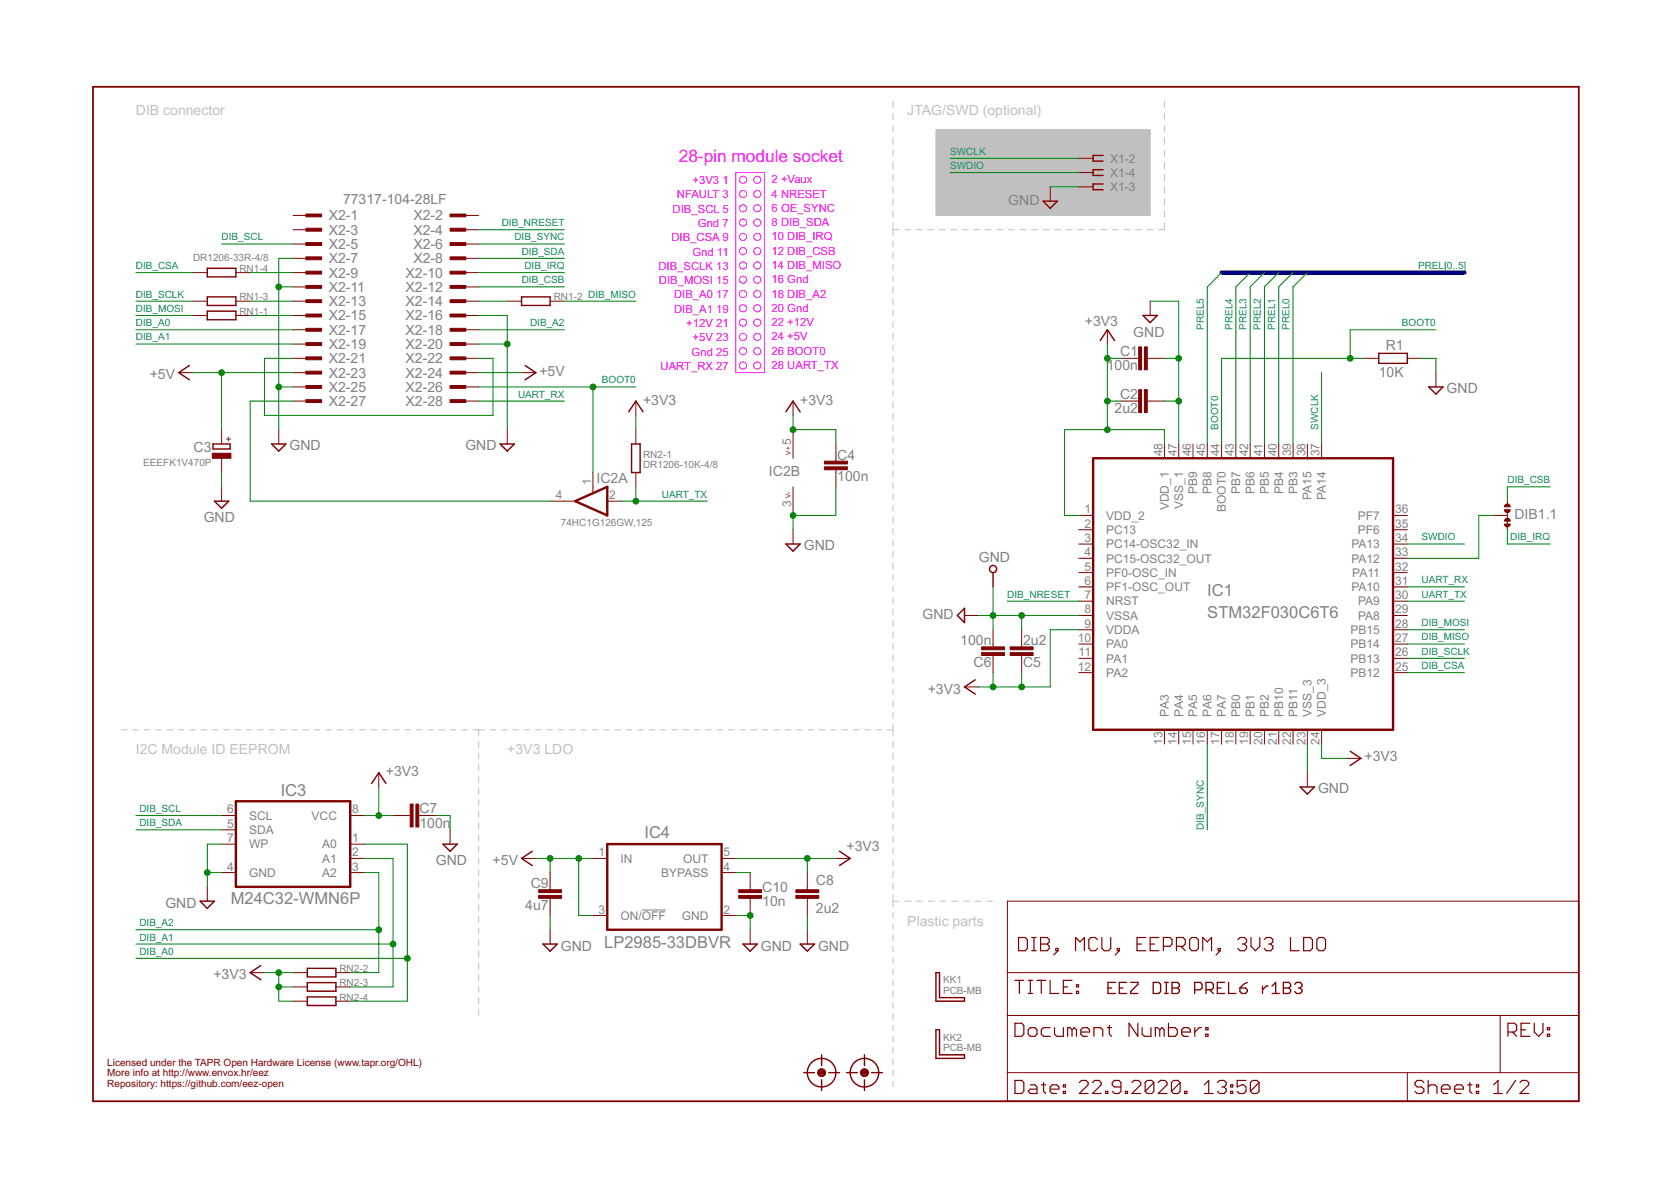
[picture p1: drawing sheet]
<svg xmlns="http://www.w3.org/2000/svg" width="297mm" height="210mm" viewBox="0 0 297 210" stroke-linecap="round" stroke-linejoin="round" font-family="sans-serif">
<g fill="none" stroke="#c0c0c0" stroke-width=".18">
<path d="M158.7 18v1.1M207 18v1.1M158.7 20.2v1.1M158.7 22.3v1.2M158.7 24.5v1.2M158.7 26.6v1.2M158.7 28.8v1.2M158.7 31v1.2M158.7 33.1v1.2M158.7 35.3v1.2M158.7 37.5v1.2M158.7 39.7v2.2"/>
<path d="M207 39.7v1.1h-1M207 20.2v1.1M207 22.3v1.2M207 24.5v1.2M207 26.6v1.2M207 28.8v1.2M207 31v1.2M207 33.1v1.2M207 35.3v1.2M207 37.5v1.2M158.7 42.9v1M158.7 44.9v1.1"/>
<path d="M158.7 46.9v1.1M158.7 49v1M158.7 51v1.1M158.7 53.1v1M158.7 55.1v1.1M158.7 57.2v1M158.7 59.2v1.1M158.7 40.8h1.1M160.8 40.8h1.1M162.9 40.8h1M164.9 40.8h1M167 40.8h1"/>
<path d="M169 40.8h1.1M171.1 40.8h1M173.1 40.8h1.1M175.2 40.8h1M177.2 40.8h1.1M179.3 40.8h1M181.3 40.8h1.1M183.4 40.8h1M185.4 40.8h1.1M187.5 40.8h1M189.5 40.8h1.1M191.6 40.8h1"/>
<path d="M193.6 40.8h1.1M195.7 40.8h1M197.7 40.8h1.1M199.8 40.8h1.1M201.8 40.8h1.1M203.9 40.8h1M158.7 61.3v1M158.7 63.3v1M158.7 65.3v1.1M158.7 67.4v1M158.7 69.4v1.1M158.7 71.5v1"/>
<path d="M158.7 73.5v1M158.7 75.5v1.1M158.7 77.6v1M158.7 79.6v1.1M158.7 81.7v1M158.7 83.7v1.1M158.7 85.8v1M158.7 87.8v1.1M158.7 89.9v1M158.7 91.9v1M158.7 93.9v1.1M158.7 96v1"/>
<path d="M158.7 98v1.1M158.7 100.1v1M158.7 102.1v1M158.7 104.1v1.1M158.7 106.2v1M158.7 108.2v1.1M158.7 110.3v1M158.7 112.3v1.1M158.7 114.4v1M158.7 116.4v1.1M158.7 118.4v1.1M21.6 129.7h1"/>
<path d="M23.6 129.7h1M25.6 129.7h1M27.7 129.7h1M29.7 129.7h1M31.7 129.7h1M33.7 129.7h1M35.7 129.7h1M37.7 129.7h1.1M39.8 129.7h1M41.8 129.7h1M43.8 129.7h1M45.8 129.7h1"/>
<path d="M47.8 129.7h1M49.8 129.7h1M51.8 129.7h1.1M53.8 129.7h1.1M55.9 129.7h1M57.9 129.7h1M59.9 129.7h1M61.9 129.7h1M63.9 129.7h1M66 129.7h1M68 129.7h1M70 129.7h1"/>
<path d="M72 129.7h1M74 129.7h1M76 129.7h1M78 129.7h1.1M80.1 129.7h1M82.1 129.7h1M84.1 129.7h2M85.1 129.7v1.1M85.1 131.8v1M85.1 133.9v1M85.1 135.9v1.1M85.1 138v1.1"/>
<path d="M87.1 129.7h1M89.1 129.7h1M91.1 129.7h1.1M93.2 129.7h1M95.2 129.7h1M97.2 129.7h1M99.2 129.7h1M101.2 129.7h1.1M103.3 129.7h1M105.3 129.7h1M107.3 129.7h1M109.3 129.7h1"/>
<path d="M111.3 129.7h1.1M113.3 129.7h1.1M115.4 129.7h1M117.4 129.7h1M119.4 129.7h1M121.4 129.7h1M123.4 129.7h1M125.5 129.7h1M127.5 129.7h1M129.5 129.7h1M131.5 129.7h1M133.5 129.7h1"/>
<path d="M135.5 129.7h1M137.6 129.7h1M139.6 129.7h1M141.6 129.7h1M143.6 129.7h1M145.6 129.7h1M147.6 129.7h1.1M149.6 129.7h1.1M151.7 129.7h1M153.7 129.7h1M155.7 129.7h1M157.7 129.7h1"/>
<path d="M158.7 120.5v1M158.7 122.5v1.1M158.7 124.6v1M158.7 126.6v1.1M158.7 128.7v2.1M158.7 131.8v1.1M158.7 133.9v1.1M158.7 136v1.1M158.7 138.1v1.1M85.1 140.1v1M85.1 142.1v1.1M85.1 144.2v1.1"/>
<path d="M85.1 146.3v1M85.1 148.4v1M85.1 150.4v1.1M85.1 152.5v1.1M85.1 154.6v1M85.1 156.6v1.1M85.1 158.7v1.1M158.7 140.2v1.1M158.7 142.3v1.1M158.7 144.4v1.1M158.7 146.5v1.1M158.7 148.6v1.1"/>
<path d="M158.7 150.7v1.1M158.7 152.8v1.1M158.7 154.9v1.1M158.7 157v1.1M158.7 159.1v2.1M85.1 160.8v1M85.1 162.9v1M85.1 164.9v1.1M85.1 167v1.1M85.1 169.1v1M85.1 171.1v1.1M85.1 173.2v1.1"/>
<path d="M85.1 175.3v1M85.1 177.4v1M85.1 179.4v1.1M158.7 162.2v1M158.7 164.2v1M158.7 166.2v1M158.7 168.2v1M158.7 170.2v1M158.7 172.2v1M158.7 174.2v1M158.7 176.2v1M158.7 178.2v1"/>
<path d="M158.7 160.2h1.1M160.8 160.2h1.1M162.9 160.2h1.1M165 160.2h1.1M167.1 160.2h1.1M169.2 160.2h1.1M171.3 160.2h1.1M173.4 160.2h1M175.4 160.2h1.1M158.7 180.2v1M158.7 182.2v1M158.7 184.2v1"/>
<path d="M158.7 186.2v1M158.7 188.2v1M158.7 190.2v1M158.7 192.2v1"/>
</g>
<path d="M166.4 23.1h38.1v15.2h-38.1z" fill="#c0c0c0" stroke="#c0c0c0" stroke-width=".18"/>
<path d="M114.1 161.7h4.3" fill="none" stroke="#808080" stroke-width=".18"/>
<g fill="none" stroke="#800000" stroke-width=".21">
<path d="M180.4 174.2h1.6M181.1 166.6h1.1l.4 .4v1.6l-.4 .4h-1.1zM181.2 174.2v2.4M182.8 174.2h.8M182.8 176.6h.8M183.2 174.2v2.4M183.4 169h.8M183.4 166.6h.8M183.8 166.6v2.4M184.3 174.2h1.6M185 166.6h1.1l.4 .4v.4l-.4 .4 .4 .4v.4l-.4 .4h-1.1zM185 167.8h1.1"/>
<path d="M185.1 174.2v2.4M186.7 174.2v2.4h1.5M187.7 168.6h.4v.4h-.4zM188.1 169l-.8 .7M189 175.4h.8M190.6 174.2h-1.6v2.4h1.6M191.2 169v-2.4l.8 .8 .8-.8v2.4M191.3 176.2h.4v.4h-.4zM191.3 175h.4v.4h-.4zM195.1 167l-.4-.4h-.8l-.4 .4v1.6l.4 .4h.8l.4-.4M195.9 166.6v2l.4 .4h.7l.4-.4v-2M198.6 168.6h.4v.4h-.4z"/>
<path d="M199 169l-.8 .7M202.1 167.8h.8M203.7 166.6h-1.6v2.4h1.6M204.4 167.8h.8M206 166.6h-1.6v2.4h1.6M206.8 168.2h1.2l.3-.4v-.8l-.3-.4h-1.2v2.4M209.1 168.2h1.2l.4-.4v-.8l-.4-.4h-1.2v2.4M209.9 168.2l.8 .8M211.9 166.6h.7l.4 .4v1.6l-.4 .4h-.7l-.4-.4v-1.6zM213.8 169v-2.4l.8 .8 .8-.8v2.4M216.5 168.6h.4v.4h-.4zM216.9 169l-.7 .7"/>
<path d="M220 167l.4-.4h.8l.4 .4v.4l-.4 .4M220.8 167.8h.4M221.2 167.8l.4 .4v.4l-.4 .4h-.8l-.4-.4M222.4 166.6v1.6l.8 .8 .7-.8v-1.6M224.7 167l.4-.4h.8l.4 .4v.4l-.4 .4M225.5 167.8h.4M225.9 167.8l.4 .4v.4l-.4 .4h-.8l-.4-.4M229.4 166.6v2.4h1.5M231.7 166.6h1.2l.4 .4v1.6l-.4 .4h-1.2zM234.1 167l.4-.4h.7l.4 .4v1.6l-.4 .4h-.7l-.4-.4zM180.4 181.9h1.2l.4 .3v1.6l-.4 .4h-1.2zM180.4 192h1.2l.4 .4v1.6l-.4 .4h-1.2z"/>
<path d="M182.8 183l.4-.4h.7l.4 .4v.8l-.4 .4h-.7l-.4-.4zM183.2 192.8h.7l.4 .4v1.2h-1.1l-.4-.4 .4-.4h1.1M185.1 192.8h.8M185.5 192.4v1.6l.4 .4M186.7 193.6h1.5v-.4l-.4-.4h-.8l-.3 .4v.8l.3 .4h.8M186.7 182.6h-1.2l-.4 .4v.8l.4 .4h1.2M187.5 182.6v1.2l.3 .4h1.2v-1.6M189 194h.4v.4h-.4zM189 192.8h.4v.4h-.4zM190.6 183l-.4-.4h-.4v1.6M190.6 183l.4-.4 .3 .4v1.2M190.6 183v1.2"/>
<path d="M191.9 192.4l.4-.4h.7l.4 .4v.4l-1.5 1.6h1.5M192.1 183.4h1.6v-.4l-.4-.4h-.8l-.4 .4v.8l.4 .4h.8M194.2 192.4l.4-.4h.8l.3 .4v.4l-1.5 1.6h1.5M194.5 184.2v-1.6h1.1l.4 .4v1.2M196.5 194h.4v.4h-.4zM196.8 182.6h.8M197.2 182.2v1.6l.4 .4M199.3 193.2h-1.2l-.4-.4v-.4l.4-.4h.8l.4 .4v1.6l-.4 .4h-.8l-.4-.4M200 194h.4v.4h-.4zM201.2 192.4l.4-.4h.8l.4 .4v.4l-1.6 1.6h1.6M202.3 181.9v2.3l-1.6-2.3v2.3M203 182.6v1.2l.4 .4h1.2v-1.6"/>
<path d="M205.1 192.4v1.6l-.4 .4h-.8l-.3-.4M205.1 192.4l-.4-.4h-.8l-.3 .4v1.6M205.1 192.4l-1.5 1.6M205.9 192.4l.4-.4h.8l.4 .4v.4l-1.6 1.6h1.6M206.2 183l-.4-.4h-.4v1.6M206.2 183v1.2M206.2 183l.3-.4 .4 .4v1.2M207.7 181.9v2.3h1.2l.4-.4v-.8l-.4-.4h-1.2M209.8 192.4v1.6l-.4 .4h-.8l-.4-.4M209.8 192.4l-.4-.4h-.8l-.4 .4v1.6M209.8 192.4l-1.6 1.6M210.1 183.4h1.5v-.4l-.4-.4h-.8l-.3 .4v.8l.3 .4h.8"/>
<path d="M210.6 194h.4v.4h-.4zM212.4 182.6v1.6M213.6 182.6h-.4l-.8 .8M214.1 194.4h1.5M214.1 192.8l.8-.8v2.4M214.3 183.8h.4v.4h-.4zM214.3 182.6h.4v.4h-.4zM216.4 192.4l.4-.4h.8l.4 .4v.4l-.4 .4M217.2 193.2h.4M217.6 193.2l.4 .4v.4l-.4 .4h-.8l-.4-.4M218.8 194h.3v.4h-.3zM218.8 192.8h.3v.4h-.3z"/>
<path d="M221.5 192h-1.6v1.2l.8-.4h.4l.4 .4v.8l-.4 .4h-.8l-.4-.4M223.8 192.4v1.6l-.4 .4h-.7l-.4-.4M223.8 192.4l-.4-.4h-.7l-.4 .4v1.6M223.8 192.4l-1.5 1.6M253.1 192.4l-.4-.4h-.8l-.4 .4v.4l.4 .4h.8l.4 .4v.4l-.4 .4h-.8l-.4-.4M253.9 193.2l.4-.4h.8l.3 .4v1.2M253.9 192v2.4M256.2 193.6h1.6v-.4l-.4-.4h-.8l-.4 .4v.8l.4 .4h.8M258.6 193.6h1.5v-.4l-.4-.4h-.7l-.4 .4v.8l.4 .4h.7M260.9 192.8h.8M261.3 192.4v1.6l.4 .4M262.4 194h.4v.4h-.4z"/>
<path d="M262.4 192.8h.4v.4h-.4zM265.5 194.4h1.6M265.5 192.8l.8-.8v2.4M268.1 183.4h1.1l.4-.4v-.8l-.4-.3h-1.1v2.3M268.8 183.4l.8 .8M269.4 192l-1.6 2.4M270.2 192.4l.4-.4h.8l.3 .4v.4l-1.5 1.6h1.5M270.4 183h.8M271.9 181.9h-1.5v2.3h1.5M272.7 181.9v1.5l.8 .8 .8-.8v-1.5M275.1 183.8h.4v.4h-.4zM275.1 182.6h.4v.4h-.4z"/>
</g>
<g fill="none" stroke="#800000" stroke-width=".25">
<path d="M185.4 35.8h2.6l-1.3 1.2zM196.1 27.6h-1.8v1h1.8M196.1 30.2h-1.8v1h1.8M196.1 32.7h-1.8v1h1.8M36.9 47.7h5v1.5h-5zM36.9 52.8h5v1.5h-5zM36.9 55.3h5v1.5h-5zM92.7 52.8h5.1v1.5h-5.1zM203.2 56.1h2.5l-1.3 1.2zM33.7 65l-1.9 1.2 1.9 1.3M37.9 78.9h3v.9h-3zM48.3 78.9h2.5l-1.2 1.3z"/>
<path d="M88.9 78.9h2.5l-1.2 1.3zM93.3 65l1.9 1.2-1.9 1.3M111.8 73.2l1.2-1.9 1.3 1.9M112.3 78.9h1.5v5.1h-1.5zM139.7 73.2l1.3-1.9 1.2 1.9M195.6 60.5l1.2-1.9 1.3 1.9M245.1 62.8h5.1v1.8h-5.1zM254 68.8h2.5l-1.3 1.2zM38.1 89.1h2.6l-1.3 1.2zM139.7 96.7h2.5l-1.2 1.3zM171.4 108.1v2.6l-1.2-1.3zM176.5 101.8v2.5"/>
<path d="M66.1 139.2l1.2-1.9 1.3 1.9M173.4 120.8l-2 1.3 2 1.3M231.1 139.9h2.6l-1.3 1.2zM240 133.5l1.9 1.3-1.9 1.3M78.7 150h2.6l-1.3 1.3zM94.6 151.3l-1.9 1.3 1.9 1.2M149.2 151.3l1.9 1.3-1.9 1.2M35.6 160.2h2.5l-1.2 1.2zM46.4 171.6l-1.9 1.3 1.9 1.2M54.6 172.1h5.1v1.5h-5.1zM54.6 174.6h5.1v1.6h-5.1zM54.6 177.2h5.1v1.5h-5.1z"/>
<path d="M96.5 167.8h2.6l-1.3 1.3zM132.1 167.8h2.5l-1.3 1.3zM142.2 167.8h2.6l-1.3 1.3zM166.4 172.9h.6v4.4h4.4v.6h-5zM142.9 190.6h1.9M145.4 190.6a.63 .63 0 0 1 .6-.6 .63 .63 0 0 1 .7 .6M145.4 190.6a.63 .63 0 0 0 .6 .7 .63 .63 0 0 0 .7-.7M145.4 190.6h1.3M145.4 190.8h1.2M145.5 190.4h1.1M145.6 191.1h.9M145.6 190.2h.9"/>
<path d="M146 187.5v1.9M146 191.9v1.9M147.3 190.6h1.9M150.5 190.6h1.9M153 190.6h1.3M153.1 190.8h1.2M153.1 190.4h1.1M153.2 191.1h.9M153.2 190.2h.9M153.7 187.5v1.9M153.7 191.9v1.9M154.9 190.6h1.9"/>
<path d="M166.4 183h.6v4.5h4.4v.6h-5z"/>
<circle cx="176.5" cy="101.1" r=".64"/>
<circle cx="146" cy="190.6" r="2.54"/>
<circle cx="153.7" cy="190.6" r=".64"/>
<circle cx="153.7" cy="190.6" r="2.54"/>
</g>
<path d="M16.5 15.4h264.1v180.3h-264.1z" fill="none" stroke="#800000" stroke-width=".32"/>
<g fill="none" stroke="#800000" stroke-width=".18">
<path d="M52.1 38.3h2.5M82.5 38.3h2.6M186.7 33.2v2.6M191.8 28.1h2.5M191.8 33.2h2.5M191.8 30.7h2.5M34.3 48.5h2.6M34.3 53.5h2.6M34.3 56.1h2.6M41.9 48.5h2.6M41.9 53.5h2.6M41.9 56.1h2.6"/>
<path d="M52.1 40.8h2.5M52.1 43.4h2.5M52.1 45.9h2.5M52.1 48.5h2.5M52.1 51h2.5M52.1 53.5h2.5M52.1 56.1h2.5M52.1 58.6h2.5M82.5 40.8h2.6M82.5 43.4h2.6M82.5 45.9h2.6M82.5 48.5h2.6"/>
<path d="M82.5 51h2.6M82.5 53.5h2.6M82.5 56.1h2.6M82.5 58.6h2.6M90.2 53.5h2.5M97.8 53.5h2.5M196.8 58.6v2.6M204.4 53.5v2.6M31.8 66.2h2.5M39.4 76.4v2.5M49.6 76.4v2.5M52.1 61.2h2.5"/>
<path d="M52.1 63.7h2.5M52.1 66.2h2.5M52.1 68.8h2.5M52.1 71.3h2.5M82.5 61.2h2.6M82.5 63.7h2.6M82.5 66.2h2.6M82.5 68.8h2.6M82.5 71.3h2.6M90.2 76.4v2.5M92.7 66.2h2.5M113 71.3v2.5"/>
<path d="M113 76.4v2.5M141 71.3v2.5M141 76.4v5M148.6 78.9v3.1M199.4 63.7h3M199.4 71.3h3M203.9 63.7h3.1M203.9 71.3h3.1M207 78.9v2.5M209.5 78.9v2.5M212.1 78.9v2.5M214.6 78.9v2.5"/>
<path d="M217.1 78.9v2.5M219.7 78.9v2.5M222.2 78.9v2.5M224.8 78.9v2.5M227.3 78.9v2.5M229.8 78.9v2.5M232.4 78.9v2.5M234.9 78.9v2.5M242.5 63.7h2.6M250.2 63.7h2.5M255.2 66.2v2.6M39.4 81.4v2.6"/>
<path d="M39.4 86.5v2.6M97.8 89.1h4.4M105.4 84v3.8M107.9 89.1h2.6M113 84v2.5M141 86.5v5.1M141 94.1v2.6M148.6 83.5v3M191.8 91.6h2.5M191.8 94.1h2.5M191.8 96.7h2.5M191.8 99.2h2.5"/>
<path d="M247.6 91.6h2.6M247.6 94.1h2.6M247.6 96.7h2.6M247.6 99.2h2.6M265.4 91.6h2.5M267.9 89.1v.7M267.9 90.8v3.3M171.4 109.4h2.6M176.5 111.9v3.1M176.5 116.5v3M181.6 111.9v3.1M181.6 116.5v3"/>
<path d="M191.8 101.8h2.5M191.8 104.3h2.5M191.8 106.8h2.5M191.8 109.4h2.5M191.8 111.9h2.5M191.8 114.5h2.5M191.8 117h2.5M191.8 119.5h2.5M247.6 101.8h2.6M247.6 104.3h2.6M247.6 106.8h2.6M247.6 109.4h2.6"/>
<path d="M247.6 111.9h2.6M247.6 114.5h2.6M247.6 117h2.6M247.6 119.5h2.6M67.3 137.3v2.6M171.4 122.1h2.6M207 129.7v2.5M209.5 129.7v2.5M212.1 129.7v2.5M214.6 129.7v2.5M217.1 129.7v2.5M219.7 129.7v2.5"/>
<path d="M222.2 129.7v2.5M224.8 129.7v2.5M227.3 129.7v2.5M229.8 129.7v2.5M232.4 129.7v2.5M232.4 137.3v2.6M234.9 129.7v2.5M239.4 134.8h2.5M36.9 157.6v2.6M39.4 144.9h2.5M39.4 150h2.5M39.4 155.1h2.5"/>
<path d="M39.4 147.5h2.5M62.3 144.9h2.5M62.3 150h2.5M62.3 155.1h2.5M62.3 152.6h2.5M69.9 144.9h3M74.4 144.9h3.1M80 147.5v2.5M92.7 152.6h2.5M97.8 155.1v3M97.8 159.7v3M105.4 152.6h2.5"/>
<path d="M128.3 155.1h2.5M128.3 152.6h2.5M133.3 155.1v3M133.3 159.7v3M143.5 155.1v3M143.5 159.7v3M148.6 152.6h2.5M44.5 172.9h2.5M52.1 172.9h2.5M52.1 175.4h2.5M52.1 177.9h2.5M59.7 172.9h2.6"/>
<path d="M59.7 175.4h2.6M59.7 177.9h2.6M97.8 165.2v2.6M105.4 162.7h2.5M128.3 162.7h2.5M133.3 165.2v2.6M143.5 165.2v2.6M179.1 160.2h101.5v35.5h-101.5zM179.1 172.9h101.5M179.1 180.5h101.5M179.1 190.6h101.5M250.2 190.6v5.1"/>
<path d="M266.7 180.5v10.1"/>
</g>
<g fill="none" stroke="#800000" stroke-width=".23">
<path d="M197 175.6h.6M198.3 174.6h-1.3v2h1.3M199 175.6h.6M200.3 174.6h-1.3v2h1.3M201 174.6h1.3v.3l-1.3 1.3v.4h1.3M205 174.6h1l.3 .3v1.3l-.3 .4h-1zM207 174.6h.7M207 176.6h.7M207.3 174.6v2M208.3 174.6h1l.4 .3v.4l-.4 .3 .4 .3v.3l-.4 .4h-1zM208.3 175.6h1M212.4 175.9h1l.3-.3v-.7l-.3-.3h-1v2"/>
<path d="M214.4 175.9h1l.3-.3v-.7l-.3-.3h-1v2M215 175.9l.7 .7M216.4 175.6h.6M217.7 174.6h-1.3v2h1.3M218.4 174.6v2h1.3M220.4 175.6h1l.3 .3v.3l-.3 .4h-.7l-.3-.4zM221.7 174.6l-.6 .3-.7 .7M224.4 175.3v1.3M225.4 175.3h-.3l-.7 .6M226.1 176.6h1.3M226.1 175.3l.7-.7v2M228.1 174.6h1l.3 .3v.4l-.3 .3 .3 .3v.3l-.3 .4h-1z"/>
<path d="M228.1 175.6h1M230.1 174.9l.4-.3h.6l.3 .3v.4l-.3 .3M230.8 175.6h.3M231.1 175.6l.3 .3v.3l-.3 .4h-.6l-.4-.4"/>
</g>
<g fill="#800000" stroke="#800000" stroke-width=".18">
<path d="M54.4 38h2.8v.5h-2.8z"/>
<path d="M80 38h2.8v.5h-2.8z"/>
<path d="M54.4 40.6h2.8v.5h-2.8z"/>
<path d="M80 40.6h2.8v.5h-2.8z"/>
<path d="M54.4 43.1h2.8v.5h-2.8z"/>
<path d="M80 43.1h2.8v.5h-2.8z"/>
<path d="M54.4 45.7h2.8v.5h-2.8z"/>
<path d="M80 45.7h2.8v.5h-2.8z"/>
<path d="M54.4 48.2h2.8v.5h-2.8z"/>
<path d="M80 48.2h2.8v.5h-2.8z"/>
<path d="M54.4 50.7h2.8v.5h-2.8z"/>
<path d="M80 50.7h2.8v.5h-2.8z"/>
<path d="M54.4 53.3h2.8v.5h-2.8z"/>
<path d="M80 53.3h2.8v.5h-2.8z"/>
<path d="M54.4 55.8h2.8v.5h-2.8z"/>
<path d="M80 55.8h2.8v.5h-2.8z"/>
<path d="M54.4 58.4h2.8v.5h-2.8z"/>
<path d="M80 58.4h2.8v.5h-2.8z"/>
<path d="M54.4 60.9h2.8v.5h-2.8z"/>
<path d="M80 60.9h2.8v.5h-2.8z"/>
<path d="M54.4 63.4h2.8v.5h-2.8z"/>
<path d="M80 63.4h2.8v.5h-2.8z"/>
<path d="M54.4 66h2.8v.5h-2.8z"/>
<path d="M80 66h2.8v.5h-2.8z"/>
<path d="M54.4 68.5h2.8v.5h-2.8z"/>
<path d="M80 68.5h2.8v.5h-2.8z"/>
<path d="M54.4 71h2.8v.5h-2.8z"/>
<path d="M80 71h2.8v.5h-2.8z"/>
<path d="M72.9 142.9h.5v4.1h-.5z"/>
<path d="M73.9 142.9h.5v4.1h-.5z"/>
<path d="M131.3 158.1h4.1v.5h-4.1z"/>
<path d="M131.3 159.2h4.1v.5h-4.1z"/>
<path d="M141.5 159.2h4v.5h-4z"/>
<path d="M141.5 158.1h4v.5h-4z"/>
<path d="M202.4 61.7h.5v4h-.5z"/>
<path d="M203.4 61.7h.5v4h-.5z"/>
<path d="M203.4 69.3h.5v4h-.5z"/>
<path d="M202.4 69.3h.5v4h-.5z"/>
<path d="M179.6 116h4v.5h-4z"/>
<path d="M179.6 115h4v.5h-4z"/>
<path d="M174.5 115h4.1v.5h-4.1z"/>
<path d="M174.5 116h4.1v.5h-4.1z"/>
<path d="M37.7 80.6h3.3v.8h-3.3z"/>
<path d="M95.8 158.1h4v.5h-4z"/>
<path d="M95.8 159.2h4v.5h-4z"/>
<path d="M146.6 83h4v.5h-4z"/>
<path d="M146.6 82h4v.5h-4z"/>
</g>
<path d="M102.2 89.1l5.7-2.6v5.1zM194.3 81.4h53.3v48.3h-53.3zM41.9 142.4h20.4v15.2h-20.4zM107.9 150h20.4v15.2h-20.4z" fill="none" stroke="#800000" stroke-width=".42"/>
<g fill="#800000" stroke="#800000" stroke-width=".18">
<path d="M267.6 89.7l.5-.1 .3 .2 .1 .3h-1.1z" fill-rule="evenodd"/>
<path d="M267.4 90.6h.5v.5l-.3-.1z" fill-rule="evenodd"/>
<path d="M267.9 90.6h.6l-.3 .5h-.3z" fill-rule="evenodd"/>
<path d="M267.4 93.1h.5v.5l-.3-.1z" fill-rule="evenodd"/>
<path d="M267.9 93.1h.6l-.3 .5h-.3z" fill-rule="evenodd"/>
<path d="M267.6 92.2l.5-.1 .3 .3 .1 .2h-1.1z" fill-rule="evenodd"/>
</g>
<path d="M217.1 48.5h43.2" fill="none" stroke="#000080" stroke-width=".76"/>
<g fill="none" stroke="#008000" stroke-width=".18">
<path d="M168.9 30.7h22.9M168.9 28.1h22.9M186.7 33.2h5.1M24.2 56.1h10.1M24.2 53.5h10.1M24.2 58.6h27.9M24.2 48.5h10.1M39.4 43.4h12.7M44.5 56.1h7.6M44.5 53.5h7.6M44.5 48.5h7.6M49.6 51h2.5"/>
<path d="M52.1 45.9h-2.5v30.5M85.1 45.9h15.2M85.1 51h15.2M85.1 56.1h5.1v20.3M85.1 53.5h5.1M85.1 58.6h15.2M85.1 43.4h15.2M85.1 48.5h15.2M85.1 40.8h15.2M100.3 53.5h12.7M204.4 53.5h5.1v25.4M217.1 48.5l-2.5 2.5v27.9"/>
<path d="M222.2 48.5l-2.5 2.5v27.9M224.8 48.5l-2.6 2.5v27.9M227.3 48.5l-2.5 2.5v27.9M229.8 48.5l-2.5 2.5v27.9M232.4 48.5l-2.6 2.5v27.9M255.2 58.6h-15.2v5.1M24.2 61.2h27.9M34.3 66.2h17.8M39.4 66.2v10.2M49.6 68.8h2.5M52.1 63.7h-5.1v10.1h40.6v-10.1h-2.5M52.1 71.3h-7.6v17.8h53.3"/>
<path d="M85.1 68.8h27.9M85.1 61.2h5.1M85.1 71.3h15.2M85.1 66.2h7.6M105.4 68.8v15.2M113 73.8v2.6M141 73.8v2.6h7.6v2.5M196.8 63.7h2.6M196.8 71.3h2.6M196.8 61.2v15.2M207 63.7h2.5M207 71.3h2.5"/>
<path d="M207 78.9v-2.5h-17.8v15.2h2.6M234.9 66.2v12.7M242.5 63.7h-25.4v15.2M252.7 63.7h2.5v2.5M39.4 84v2.5M110.5 89.1h15.2M113 86.5v2.6M148.6 86.5v5.1h-7.6v2.5M250.2 96.7h10.1M265.4 91.6h-2.5v7.6h-12.7M267.9 94.1v2.6h7.7M275.6 86.5h-7.7v2.6"/>
<path d="M174 109.4h17.8M176.5 104.3v7.6M176.5 119.5v2.6M179.1 106.8h12.7M181.6 109.4v2.5M181.6 119.5v2.6M191.8 111.9h-5.1v10.2h-12.7M250.2 111.9h10.1M250.2 119.5h10.1M250.2 117h10.1M250.2 114.5h10.1M250.2 106.8h10.1"/>
<path d="M250.2 104.3h10.1M67.3 139.9v5M214.6 132.2v15.3M232.4 132.2v5.1M234.9 132.2v2.6h4.5M24.2 144.9h15.2M24.2 147.5h15.2M36.9 155.1h2.5M39.4 150h-2.5v7.6M64.8 144.9h5.1M64.8 150h7.6v27.9h-10.1M64.8 155.1h2.5v17.8h-5"/>
<path d="M64.8 152.6h5.1v22.8h-7.6M77.5 144.9h2.5v2.6M95.2 152.6h10.2M97.8 152.6v2.5M102.9 152.6v10.1h2.5M130.8 155.1h2.5M130.8 152.6h17.8M143.5 152.6v2.5M24.2 170.3h48.2M24.2 167.8h45.7M24.2 165.2h43.1M47 172.9h5.1"/>
<path d="M49.6 172.9v5h2.5M49.6 175.4h2.5M97.8 162.7v2.5M130.8 162.7h2.5v2.5M143.5 162.7v2.5"/>
</g>
<g fill="#008000" stroke="#008000" stroke-width=".18">
<circle cx="49.6" cy="68.8" r=".51"/>
<circle cx="49.6" cy="51" r=".51"/>
<circle cx="90.2" cy="61.2" r=".51"/>
<circle cx="133.3" cy="162.7" r=".51"/>
<circle cx="36.9" cy="155.1" r=".51"/>
<circle cx="181.6" cy="109.4" r=".51"/>
<circle cx="176.5" cy="109.4" r=".51"/>
<circle cx="209.5" cy="63.7" r=".51"/>
<circle cx="209.5" cy="71.3" r=".51"/>
<circle cx="141" cy="91.6" r=".51"/>
<circle cx="72.4" cy="170.3" r=".51"/>
<circle cx="69.9" cy="167.8" r=".51"/>
<circle cx="67.3" cy="165.2" r=".51"/>
<circle cx="143.5" cy="152.6" r=".51"/>
<circle cx="67.3" cy="144.9" r=".51"/>
<circle cx="196.8" cy="71.3" r=".51"/>
<circle cx="196.8" cy="63.7" r=".51"/>
<circle cx="196.8" cy="76.4" r=".51"/>
<circle cx="176.5" cy="122.1" r=".51"/>
<circle cx="181.6" cy="122.1" r=".51"/>
<circle cx="49.6" cy="175.4" r=".51"/>
<circle cx="49.6" cy="172.9" r=".51"/>
<circle cx="141" cy="76.4" r=".51"/>
<circle cx="39.4" cy="66.2" r=".51"/>
<circle cx="102.9" cy="152.6" r=".51"/>
<circle cx="97.8" cy="152.6" r=".51"/>
<circle cx="240" cy="63.7" r=".51"/>
<circle cx="105.4" cy="68.8" r=".51"/>
<circle cx="113" cy="89.1" r=".51"/>
</g>
<g fill="none" stroke="#f0f" stroke-width=".18">
<path d="M130.8 30.7h5.1v35.5h-5.1z"/>
<circle cx="132.1" cy="31.9" r=".64"/>
<circle cx="132.1" cy="39.6" r=".64"/>
<circle cx="132.1" cy="34.5" r=".64"/>
<circle cx="132.1" cy="37" r=".64"/>
<circle cx="134.6" cy="31.9" r=".64"/>
<circle cx="134.6" cy="34.5" r=".64"/>
<circle cx="134.6" cy="39.6" r=".64"/>
<circle cx="134.6" cy="37" r=".64"/>
<circle cx="132.1" cy="47.2" r=".64"/>
<circle cx="132.1" cy="54.8" r=".64"/>
<circle cx="132.1" cy="57.3" r=".64"/>
<circle cx="132.1" cy="44.6" r=".64"/>
<circle cx="132.1" cy="49.7" r=".64"/>
<circle cx="132.1" cy="59.9" r=".64"/>
<circle cx="132.1" cy="52.3" r=".64"/>
<circle cx="132.1" cy="42.1" r=".64"/>
<circle cx="134.6" cy="49.7" r=".64"/>
<circle cx="134.6" cy="52.3" r=".64"/>
<circle cx="134.6" cy="54.8" r=".64"/>
<circle cx="134.6" cy="57.3" r=".64"/>
<circle cx="134.6" cy="59.9" r=".64"/>
<circle cx="134.6" cy="47.2" r=".64"/>
<circle cx="134.6" cy="44.6" r=".64"/>
<circle cx="134.6" cy="42.1" r=".64"/>
<circle cx="132.1" cy="62.4" r=".64"/>
<circle cx="132.1" cy="65" r=".64"/>
<circle cx="134.6" cy="62.4" r=".64"/>
<circle cx="134.6" cy="65" r=".64"/>
</g>
<text font-size="3.1" fill="#f0f" x="120.7" y="28.8">28-pin module socket</text>
<g font-size="2.9" fill="#808080">
<text x="214.6" y="106">IC1</text>
<text x="214.6" y="109.8">STM32F030C6T6</text>
<text x="49.9" y="141.5">IC3</text>
<text x="114.6" y="149">IC4</text>
<text x="41" y="160.6">M24C32-WMN6P</text>
<text x="107.4" y="168.5">LP2985-33DBVR</text>
</g>
<g font-size="2.5" fill="#c0c0c0">
<text x="24.1" y="20.5">DIB connector</text>
<text x="161.3" y="20.5">JTAG/SWD (optional)</text>
<text x="24.1" y="134">I2C Module ID EEPROM</text>
<text x="90.2" y="134">+3V3 LDO</text>
<text x="161.3" y="164.5">Plastic parts</text>
</g>
<g font-size="2.5" fill="#808080">
<text x="58.4" y="39.2">X2-1</text>
<text x="58.4" y="41.7">X2-3</text>
<text x="61" y="36.3">77317-104-28LF</text>
<text x="73.5" y="39.2">X2-2</text>
<text x="73.5" y="41.7">X2-4</text>
<text x="179.2" y="36.4">GND</text>
<text x="58.4" y="44.3">X2-5</text>
<text x="58.4" y="46.8">X2-7</text>
<text x="73.5" y="44.3">X2-6</text>
<text x="73.5" y="46.8">X2-8</text>
<text x="58.4" y="49.3">X2-9</text>
<text x="58.4" y="51.9">X2-11</text>
<text x="72.1" y="49.3">X2-10</text>
<text x="72.1" y="51.9">X2-12</text>
<text x="58.4" y="54.4">X2-13</text>
<text x="58.4" y="57">X2-15</text>
<text x="58.4" y="59.5">X2-17</text>
<text x="72.1" y="54.4">X2-14</text>
<text x="72.1" y="57">X2-16</text>
<text x="72.1" y="59.5">X2-18</text>
<text x="192.8" y="58">+3V3</text>
<text x="201.5" y="59.9">GND</text>
<text x="58.4" y="62">X2-19</text>
<text x="58.4" y="64.6">X2-21</text>
<text x="72.1" y="62">X2-20</text>
<text x="72.1" y="64.6">X2-22</text>
<text x="196.7" y="65.8">100n</text>
<text x="199.1" y="63.3">C1</text>
<text x="246.3" y="62.2">R1</text>
<text x="26.6" y="67.4">+5V</text>
<text x="58.4" y="67.1">X2-23</text>
<text x="58.4" y="69.6">X2-25</text>
<text x="72.1" y="67.1">X2-24</text>
<text x="72.1" y="69.6">X2-26</text>
<text x="95.9" y="66.9">+5V</text>
<text x="114.3" y="71.9">+3V3</text>
<text x="142.2" y="71.9">+3V3</text>
<text x="199.1" y="70.9">C2</text>
<text x="245.1" y="67">10K</text>
<text x="257.2" y="69.9">GND</text>
<text x="58.4" y="72.2">X2-27</text>
<text x="72.1" y="72.2">X2-28</text>
<text x="198.1" y="73.5">2u2</text>
<text x="34.4" y="80.3">C3</text>
<text x="51.5" y="80.1">GND</text>
<text x="82.7" y="80.1">GND</text>
<text x="148.8" y="81.7">C4</text>
<text x="106.1" y="85.9">IC2A</text>
<text x="136.7" y="84.6">IC2B</text>
<text x="148.8" y="85.5">100n</text>
<text x="36.2" y="92.8">GND</text>
<text x="269.2" y="92.2">DIB1.1</text>
<text x="142.9" y="97.8">GND</text>
<text x="174" y="99.9">GND</text>
<text x="164" y="110">GND</text>
<text x="170.7" y="114.7">100n</text>
<text x="173.1" y="118.5">C6</text>
<text x="181.9" y="114.7">2u2</text>
<text x="181.9" y="118.5">C5</text>
<text x="164.9" y="123.4">+3V3</text>
<text x="68.6" y="138">+3V3</text>
<text x="242.6" y="135.3">+3V3</text>
<text x="234.3" y="141">GND</text>
<text x="74.6" y="147.1">100n</text>
<text x="74.6" y="144.6">C7</text>
<text x="77.5" y="153.7">GND</text>
<text x="87.6" y="153.7">+5V</text>
<text x="150.5" y="151.3">+3V3</text>
<text x="29.4" y="161.3">GND</text>
<text x="93.4" y="161.7">4u7</text>
<text x="94.3" y="157.9">C9</text>
<text x="135.5" y="161.1">10n</text>
<text x="135.5" y="158.5">C10</text>
<text x="145" y="157.3">C8</text>
<text x="145" y="162.3">2u2</text>
<text x="99.7" y="168.9">GND</text>
<text x="135.3" y="168.9">GND</text>
<text x="145.4" y="168.9">GND</text>
<text x="37.9" y="174">+3V3</text>
</g>
<g font-size="2.1" fill="#808080">
<text x="197.3" y="28.9">X1-2</text>
<text x="197.3" y="34">X1-3</text>
<text x="197.3" y="31.4">X1-4</text>
<text x="140.6" y="79.1" transform="rotate(-90 140.6 79.1)">5</text>
<text x="206.6" y="81.1" transform="rotate(-90 206.6 81.1)">48</text>
<text x="209.2" y="81.1" transform="rotate(-90 209.2 81.1)">47</text>
<text x="211.7" y="81.1" transform="rotate(-90 211.7 81.1)">46</text>
<text x="214.3" y="81.1" transform="rotate(-90 214.3 81.1)">45</text>
<text x="216.8" y="81.1" transform="rotate(-90 216.8 81.1)">44</text>
<text x="219.3" y="81.1" transform="rotate(-90 219.3 81.1)">43</text>
<text x="221.9" y="81.1" transform="rotate(-90 221.9 81.1)">42</text>
<text x="224.4" y="81.1" transform="rotate(-90 224.4 81.1)">41</text>
<text x="227" y="81.1" transform="rotate(-90 227 81.1)">40</text>
<text x="229.5" y="81.1" transform="rotate(-90 229.5 81.1)">39</text>
<text x="232" y="81.1" transform="rotate(-90 232 81.1)">38</text>
<text x="234.6" y="81.1" transform="rotate(-90 234.6 81.1)">37</text>
<text x="98.8" y="88.7">4</text>
<text x="105.1" y="86.2" transform="rotate(-90 105.1 86.2)">1</text>
<text x="108.3" y="88.7">2</text>
<text x="212.8" y="87.8" transform="rotate(-90 212.8 87.8)">PB9</text>
<text x="215.4" y="87.8" transform="rotate(-90 215.4 87.8)">PB8</text>
<text x="220.5" y="87.8" transform="rotate(-90 220.5 87.8)">PB7</text>
<text x="223" y="87.8" transform="rotate(-90 223 87.8)">PB6</text>
<text x="225.5" y="87.8" transform="rotate(-90 225.5 87.8)">PB5</text>
<text x="228.1" y="87.8" transform="rotate(-90 228.1 87.8)">PB4</text>
<text x="230.6" y="87.8" transform="rotate(-90 230.6 87.8)">PB3</text>
<text x="233.2" y="88.9" transform="rotate(-90 233.2 88.9)">PA15</text>
<text x="235.7" y="88.9" transform="rotate(-90 235.7 88.9)">PA14</text>
<text x="140.6" y="90.1" transform="rotate(-90 140.6 90.1)">3</text>
<text x="192.8" y="91.3">1</text>
<text x="192.8" y="93.8">2</text>
<text x="196.6" y="92.4">VDD_2</text>
<text x="196.6" y="94.9">PC13</text>
<text x="207.8" y="90.7" transform="rotate(-90 207.8 90.7)">VDD_1</text>
<text x="210.3" y="90.4" transform="rotate(-90 210.3 90.4)">VSS_1</text>
<text x="217.9" y="91" transform="rotate(-90 217.9 91)">BOOT0</text>
<text x="241.4" y="92.4">PF7</text>
<text x="241.4" y="94.9">PF6</text>
<text x="248" y="91.3">36</text>
<text x="248" y="93.8">35</text>
<text x="192.8" y="96.3">3</text>
<text x="192.8" y="98.9">4</text>
<text x="192.8" y="101.4">5</text>
<text x="196.6" y="97.5">PC14-OSC32_IN</text>
<text x="196.6" y="100">PC15-OSC32_OUT</text>
<text x="240.2" y="97.5">PA13</text>
<text x="240.2" y="100">PA12</text>
<text x="248" y="96.3">34</text>
<text x="248" y="98.9">33</text>
<text x="248" y="101.4">32</text>
<text x="192.8" y="104">6</text>
<text x="192.8" y="106.5">7</text>
<text x="196.6" y="102.5">PF0-OSC_IN</text>
<text x="196.6" y="105.1">PF1-OSC_OUT</text>
<text x="196.6" y="107.6">NRST</text>
<text x="240.2" y="105.1">PA10</text>
<text x="240.4" y="102.5">PA11</text>
<text x="241.4" y="107.6">PA9</text>
<text x="248" y="104">31</text>
<text x="248" y="106.5">30</text>
<text x="192.8" y="109">8</text>
<text x="192.8" y="111.6">9</text>
<text x="196.6" y="110.2">VSSA</text>
<text x="196.6" y="112.7">VDDA</text>
<text x="240.1" y="112.7">PB15</text>
<text x="241.4" y="110.2">PA8</text>
<text x="248" y="109">29</text>
<text x="248" y="111.6">28</text>
<text x="191.6" y="114.1">10</text>
<text x="191.6" y="119.2">12</text>
<text x="191.7" y="116.7">11</text>
<text x="196.6" y="115.2">PA0</text>
<text x="196.6" y="117.8">PA1</text>
<text x="240.1" y="115.2">PB14</text>
<text x="240.1" y="117.8">PB13</text>
<text x="248" y="114.1">27</text>
<text x="248" y="116.7">26</text>
<text x="248" y="119.2">25</text>
<text x="196.6" y="120.3">PA2</text>
<text x="240.1" y="120.3">PB12</text>
<text x="207.8" y="127.4" transform="rotate(-90 207.8 127.4)">PA3</text>
<text x="210.3" y="127.4" transform="rotate(-90 210.3 127.4)">PA4</text>
<text x="212.8" y="127.4" transform="rotate(-90 212.8 127.4)">PA5</text>
<text x="215.4" y="127.4" transform="rotate(-90 215.4 127.4)">PA6</text>
<text x="217.9" y="127.4" transform="rotate(-90 217.9 127.4)">PA7</text>
<text x="220.5" y="127.4" transform="rotate(-90 220.5 127.4)">PB0</text>
<text x="223" y="127.4" transform="rotate(-90 223 127.4)">PB1</text>
<text x="225.5" y="127.4" transform="rotate(-90 225.5 127.4)">PB2</text>
<text x="228.1" y="127.4" transform="rotate(-90 228.1 127.4)">PB10</text>
<text x="230.6" y="127.4" transform="rotate(-90 230.6 127.4)">PB11</text>
<text x="233.2" y="127.4" transform="rotate(-90 233.2 127.4)">VSS_3</text>
<text x="235.7" y="127.4" transform="rotate(-90 235.7 127.4)">VDD_3</text>
<text x="206.6" y="132.4" transform="rotate(-90 206.6 132.4)">13</text>
<text x="209.2" y="132.4" transform="rotate(-90 209.2 132.4)">14</text>
<text x="211.7" y="132.4" transform="rotate(-90 211.7 132.4)">15</text>
<text x="214.3" y="132.4" transform="rotate(-90 214.3 132.4)">16</text>
<text x="216.8" y="132.4" transform="rotate(-90 216.8 132.4)">17</text>
<text x="219.3" y="132.4" transform="rotate(-90 219.3 132.4)">18</text>
<text x="221.9" y="132.4" transform="rotate(-90 221.9 132.4)">19</text>
<text x="224.4" y="132.4" transform="rotate(-90 224.4 132.4)">20</text>
<text x="227" y="132.4" transform="rotate(-90 227 132.4)">21</text>
<text x="229.5" y="132.4" transform="rotate(-90 229.5 132.4)">22</text>
<text x="232" y="132.4" transform="rotate(-90 232 132.4)">23</text>
<text x="234.6" y="132.4" transform="rotate(-90 234.6 132.4)">24</text>
<text x="40.4" y="147.1">5</text>
<text x="40.4" y="149.7">7</text>
<text x="40.4" y="144.6">6</text>
<text x="44.3" y="148.2">SDA</text>
<text x="44.3" y="145.7">SCL</text>
<text x="55.4" y="145.7">VCC</text>
<text x="62.6" y="144.6">8</text>
<text x="62.6" y="149.7">1</text>
<text x="40.4" y="154.7">4</text>
<text x="44.3" y="155.9">GND</text>
<text x="44.3" y="150.8">WP</text>
<text x="57.3" y="150.8">A0</text>
<text x="57.3" y="155.9">A2</text>
<text x="57.3" y="153.3">A1</text>
<text x="62.6" y="154.7">3</text>
<text x="62.6" y="152.2">2</text>
<text x="106.4" y="152.2">1</text>
<text x="110.3" y="153.3">IN</text>
<text x="117.5" y="155.9">BYPASS</text>
<text x="121.4" y="153.3">OUT</text>
<text x="128.6" y="152.2">5</text>
<text x="128.6" y="154.7">4</text>
<text x="106.4" y="162.4">3</text>
<text x="110.3" y="163.5">ON/OFF</text>
<text x="121.2" y="163.5">GND</text>
<text x="128.6" y="162.4">2</text>
</g>
<g font-size="2" fill="#f0f">
<text x="120.3" y="35.3">NFAULT 3</text>
<text x="123.1" y="32.7">+3V3</text>
<text x="128.4" y="32.7">1</text>
<text x="137.2" y="32.6">2 +Vaux</text>
<text x="137.2" y="35.1">4 NRESET</text>
<text x="119.6" y="37.8">DIB_SCL 5</text>
<text x="124.1" y="40.3">Gnd 7</text>
<text x="137.2" y="37.7">6 OE_SYNC</text>
<text x="137.2" y="40.2">8 DIB_SDA</text>
<text x="117" y="48">DIB_SCLK 13</text>
<text x="119.4" y="42.9">DIB_CSA 9</text>
<text x="123.1" y="45.4">Gnd 11</text>
<text x="137.2" y="42.7">10 DIB_IRQ</text>
<text x="137.2" y="45.3">12 DIB_CSB</text>
<text x="137.2" y="47.8">14 DIB_MISO</text>
<text x="117.1" y="50.5">DIB_MOSI 15</text>
<text x="119.8" y="53">DIB_A0</text>
<text x="127.3" y="53">17</text>
<text x="137.2" y="50.4">16 Gnd</text>
<text x="137.2" y="52.9">18 DIB_A2</text>
<text x="119.8" y="55.6">DIB_A1</text>
<text x="122" y="58.1">+12V 21</text>
<text x="127.3" y="55.6">19</text>
<text x="137.2" y="58">22 +12V</text>
<text x="137.2" y="55.4">20 Gnd</text>
<text x="117.4" y="65.7">UART_RX 27</text>
<text x="122.9" y="63.2">Gnd 25</text>
<text x="123.1" y="60.7">+5V 23</text>
<text x="137.2" y="63">26 BOOT0</text>
<text x="137.2" y="60.5">24 +5V</text>
<text x="137.2" y="65.6">28 UART_TX</text>
</g>
<g font-size="1.8" fill="#008080">
<text x="168.9" y="27.5">SWCLK</text>
<text x="168.9" y="30">SWDIO</text>
<text x="89.2" y="40.2">DIB_NRESET</text>
<text x="24.1" y="47.8">DIB_CSA</text>
<text x="39.4" y="42.7">DIB_SCL</text>
<text x="91.4" y="42.7">DIB_SYNC</text>
<text x="92.7" y="45.3">DIB_SDA</text>
<text x="93.2" y="47.8">DIB_IRQ</text>
<text x="252.1" y="47.8">PREL[0..5]</text>
<text x="24.1" y="52.9">DIB_SCLK</text>
<text x="92.7" y="50.4">DIB_CSB</text>
<text x="104.5" y="52.9">DIB_MISO</text>
<text x="24.1" y="58">DIB_A0</text>
<text x="24.1" y="55.4">DIB_MOSI</text>
<text x="94.2" y="58">DIB_A2</text>
<text x="214" y="58.6" transform="rotate(-90 214 58.6)">PREL5</text>
<text x="219.1" y="58.6" transform="rotate(-90 219.1 58.6)">PREL4</text>
<text x="221.6" y="58.6" transform="rotate(-90 221.6 58.6)">PREL3</text>
<text x="224.1" y="58.6" transform="rotate(-90 224.1 58.6)">PREL2</text>
<text x="226.7" y="58.6" transform="rotate(-90 226.7 58.6)">PREL1</text>
<text x="229.2" y="58.6" transform="rotate(-90 229.2 58.6)">PREL0</text>
<text x="249.2" y="58">BOOT0</text>
<text x="24.1" y="60.5">DIB_A1</text>
<text x="92.1" y="70.7">UART_RX</text>
<text x="107" y="68.1">BOOT0</text>
<text x="216.5" y="76.4" transform="rotate(-90 216.5 76.4)">BOOT0</text>
<text x="234.3" y="76.4" transform="rotate(-90 234.3 76.4)">SWCLK</text>
<text x="117.7" y="88.4">UART_TX</text>
<text x="268" y="85.9">DIB_CSB</text>
<text x="252.7" y="96.1">SWDIO</text>
<text x="268.5" y="96.1">DIB_IRQ</text>
<text x="179.1" y="106.2">DIB_NRESET</text>
<text x="252.7" y="106.2">UART_TX</text>
<text x="252.7" y="103.7">UART_RX</text>
<text x="252.7" y="113.8">DIB_MISO</text>
<text x="252.7" y="111.3">DIB_MOSI</text>
<text x="252.7" y="118.9">DIB_CSA</text>
<text x="252.7" y="116.4">DIB_SCLK</text>
<text x="24.8" y="144.3">DIB_SCL</text>
<text x="24.8" y="146.8">DIB_SDA</text>
<text x="214" y="147.5" transform="rotate(-90 214 147.5)">DIB_SYNC</text>
<text x="24.8" y="167.2">DIB_A1</text>
<text x="24.8" y="164.6">DIB_A2</text>
<text x="24.8" y="169.7">DIB_A0</text>
</g>
<g font-size="1.8" fill="#808080">
<text x="34.3" y="46.4">DR1206-33R-4/8</text>
<text x="42.6" y="48.3">RN1-4</text>
<text x="42.6" y="53.4">RN1-3</text>
<text x="98.4" y="53.4">RN1-2</text>
<text x="42.6" y="55.9">RN1-1</text>
<text x="25.5" y="82.9">EEEFK1V470P</text>
<text x="114.3" y="83.2">DR1206-10K-4/8</text>
<text x="114.3" y="81.3">RN2-1</text>
<text x="99.7" y="93.5">74HC1G126GW,125</text>
<text x="60.3" y="172.7">RN2-2</text>
<text x="60.3" y="175.3">RN2-3</text>
<text x="60.3" y="177.8">RN2-4</text>
<text x="167.6" y="176.7">PCB-MB</text>
<text x="167.6" y="174.8">KK1</text>
<text x="167.6" y="184.9">KK2</text>
<text x="167.6" y="186.8">PCB-MB</text>
</g>
<g font-size="1.8" fill="#800000">
<text x="41.2" y="78.5" transform="rotate(-90 41.2 78.5)">+</text>
<text x="19.1" y="189.4">Licensed under the TAPR Open Hardware License (www.tapr.org/OHL)</text>
<text x="19.1" y="191.3">More info at http://www.envox.hr/eez</text>
<text x="19.1" y="193.2">Repository: https://github.com/eez-open</text>
</g>
<g font-size="1.1" fill="#800000">
<text x="140.5" y="80.8" transform="rotate(-90 140.5 80.8)">V+</text>
<text x="140.5" y="88.4" transform="rotate(-90 140.5 88.4)">V-</text>
</g>
</svg>
